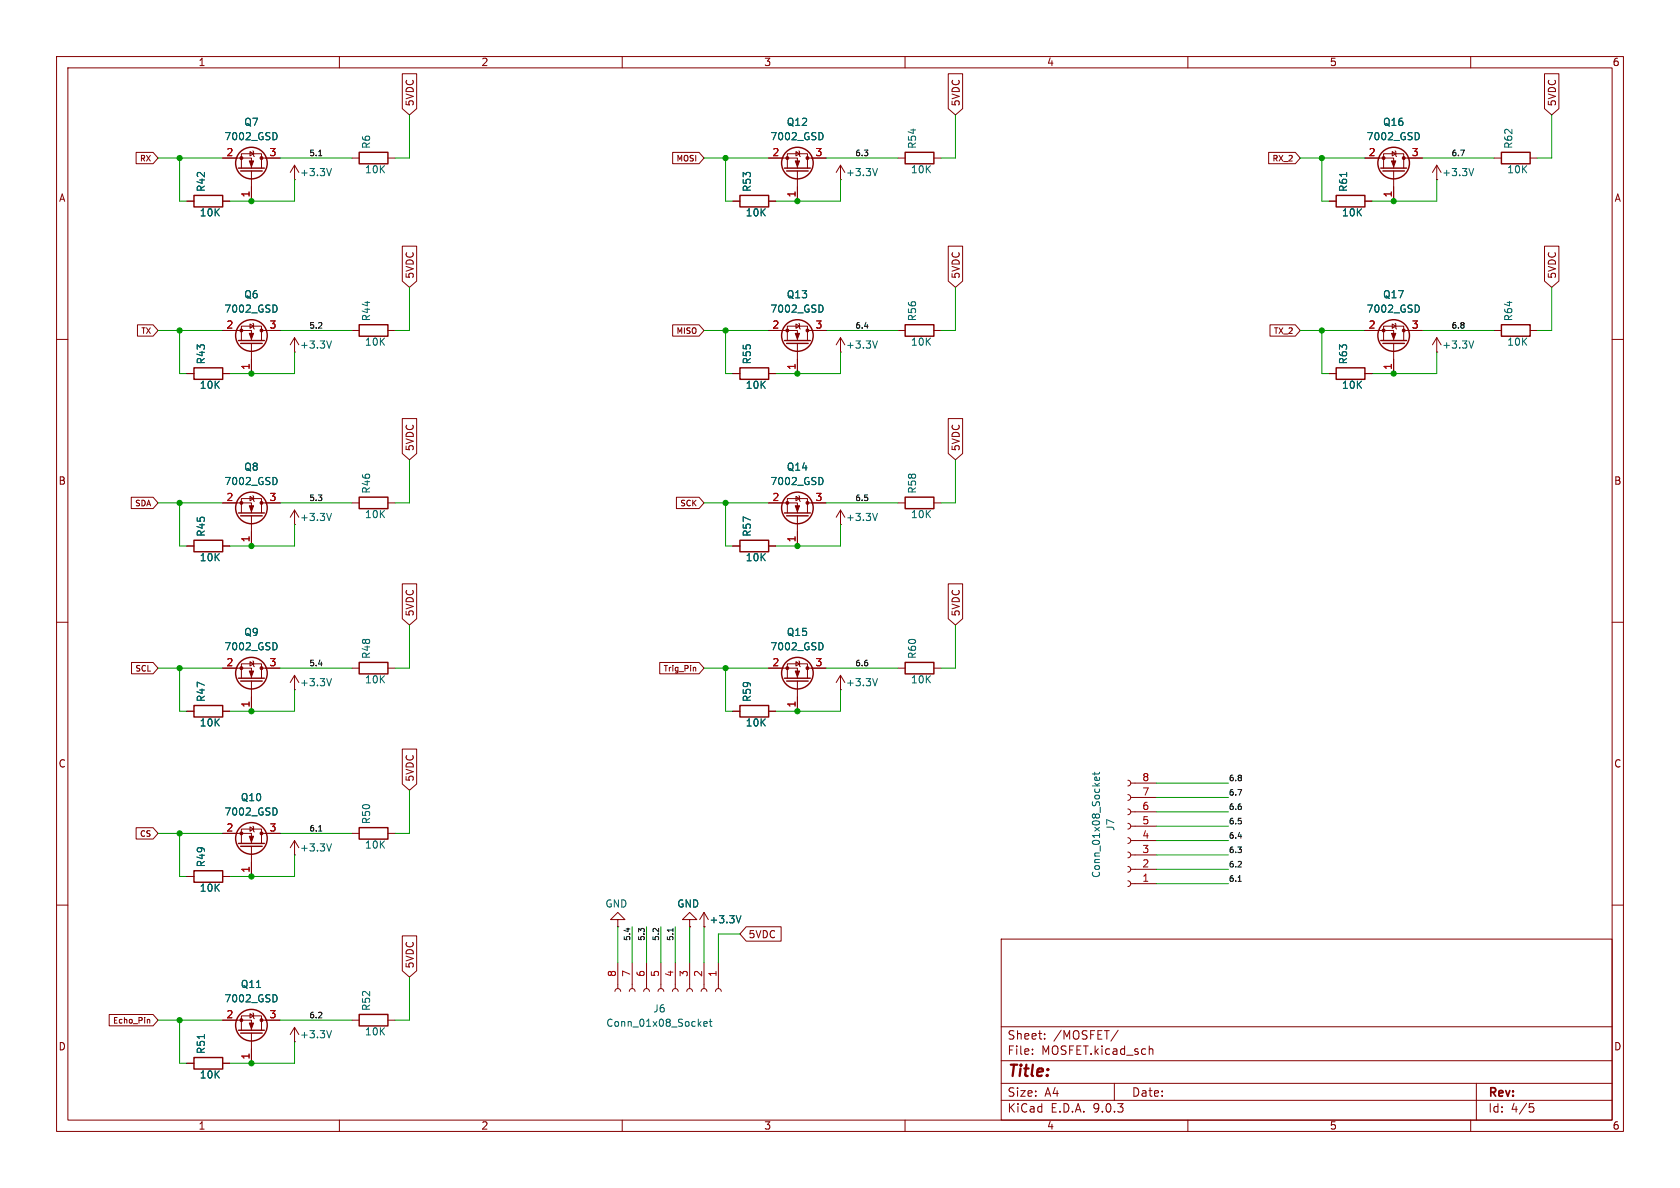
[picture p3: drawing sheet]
<svg xmlns="http://www.w3.org/2000/svg" width="297mm" height="210mm" viewBox="0 0 297 210" stroke-linecap="round" stroke-linejoin="round" font-family="sans-serif">
<g fill="none" stroke="#840000" stroke-width=".18">
<path d="M10 10h277v190h-277zM12 12h273v186h-273zM60 10v2M71.1 13h2.6v6.2l-1.3 1.1-1.3-1.1zM110 10v2M160 10v2M167.6 13h2.6v6.2l-1.3 1.1-1.3-1.1zM210 10v2M260 10v2M273 13h2.6v6.2l-1.3 1.1-1.3-1.1zM24.1 26.9h3l.8 1-.8 1h-3zM33 35.6h1.3"/>
<path d="M39.4 27.9h5v1.8M39.4 35.6h1.2M42.7 29.7v-2.5h3.5v2.5M44.2 26.8l.6 .4-.6 .4zM44.4 30.2v5.4M44.7 26.7l.1 .1v.8l.2 .1M46.2 27.9h3.3M52.1 31.8h.1M52.1 29.2v2.6M52.1 29.2l-.8 1.3M52.1 29.2l.7 1.3M62.2 27.9h1.3"/>
<path d="M68.6 27.9h1.2M118.9 26.9h4.7l.9 1-.9 1h-4.7zM129.5 35.6h1.3M135.9 27.9h5.1v1.8M135.9 35.6h1.3M139.2 29.7v-2.5h3.5v2.5M140.7 26.8l.7 .4-.7 .4zM141 30.2v5.4M141.2 26.7l.2 .1v.8l.1 .1M142.7 27.9h3.3M148.6 31.8h.1M148.6 29.2v2.6"/>
<path d="M148.6 29.2l-.8 1.3M148.6 29.2l.8 1.3M158.7 27.9h1.3M165.1 27.9h1.3M224.3 26.9h4.7l.9 1-.9 1h-4.7zM234.9 35.6h1.3M241.3 27.9h5.1v1.8M241.3 35.6h1.3M244.6 29.7v-2.5h3.6v2.5M246.1 26.8l.7 .4-.7 .4zM246.4 30.2v5.4M246.6 26.7l.2 .1v.8l.1 .1"/>
<path d="M248.2 27.9h3.3M254 31.8h.1M254 29.2l-.8 1.3M254 29.2l.8 1.3M254 29.2v2.6M264.2 27.9h1.2M270.5 27.9h1.3M24.3 57.4h2.8l.8 1-.8 1h-2.8zM39.4 58.4h5v1.8M44.2 57.3l.6 .4-.6 .3zM44.7 57.2l.1 .1v.7l.2 .2M46.2 58.4h3.3"/>
<path d="M52.1 59.7v2.5M52.1 59.7l-.8 1.3M52.1 59.7l.7 1.3M62.2 58.4h1.3M68.6 58.4h1.2M71.1 43.5h2.6v6.2l-1.3 1.1-1.3-1.1zM118.9 57.4h4.7l.9 1-.9 1h-4.7zM135.9 58.4h5.1v1.8M140.7 57.3l.7 .4-.7 .3zM141.2 57.2l.2 .1v.7l.1 .2M142.7 58.4h3.3M148.6 59.7l-.8 1.3"/>
<path d="M148.6 59.7l.8 1.3M148.6 59.7v2.5M158.7 58.4h1.3M165.1 58.4h1.3M167.6 43.5h2.6v6.2l-1.3 1.1-1.3-1.1zM224.5 57.4h4.5l.9 1-.9 1h-4.5zM241.3 58.4h5.1v1.8M246.1 57.3l.7 .4-.7 .3zM246.6 57.2l.2 .1v.7l.1 .2M248.2 58.4h3.3M254 59.7v2.5M254 59.7l-.8 1.3"/>
<path d="M254 59.7l.8 1.3M264.2 58.4h1.2M270.5 58.4h1.3M273 43.5h2.6v6.2l-1.3 1.1-1.3-1.1zM10 60h2M33 66h1.3M39.4 66h1.2M42.7 60.2v-2.5h3.5v2.5M44.4 60.7v5.3M52.1 62.2h.1M71.1 74h2.6v6.2l-1.3 1.1-1.3-1.1zM129.5 66h1.3"/>
<path d="M135.9 66h1.3M139.2 60.2v-2.5h3.5v2.5M141 60.7v5.3M148.6 62.2h.1M167.6 74h2.6v6.2l-1.3 1.1-1.3-1.1zM234.9 66h1.3M241.3 66h1.3M244.6 60.2v-2.5h3.6v2.5M246.4 60.7v5.3M254 62.2h.1M285 60h2M23.2 87.9h3.9l.8 1-.8 1h-3.9z"/>
<path d="M33 96.5h1.3M39.4 88.9h5v1.8M39.4 96.5h1.2M42.7 90.7v-2.6h3.5v2.6M44.2 87.8l.6 .3-.6 .4zM44.4 91.2v5.3M44.7 87.6l.1 .2v.7l.2 .1M46.2 88.9h3.3M52.1 92.7h.1M52.1 90.2v2.5M52.1 90.2l-.8 1.2M52.1 90.2l.7 1.2"/>
<path d="M62.2 88.9h1.3M68.6 88.9h1.2M119.6 87.9h4l.9 1-.9 1h-4zM129.5 96.5h1.3M135.9 88.9h5.1v1.8M135.9 96.5h1.3M139.2 90.7v-2.6h3.5v2.6M140.7 87.8l.7 .3-.7 .4zM141 91.2v5.3M141.2 87.6l.2 .2v.7l.1 .1M142.7 88.9h3.3M148.6 92.7h.1"/>
<path d="M148.6 90.2v2.5M148.6 90.2l-.8 1.2M148.6 90.2l.8 1.2M158.7 88.9h1.3M165.1 88.9h1.3M10 110h2M23.3 117.1h3.8l.8 1-.8 1h-3.8zM39.4 118.1h5v1.8M42.7 119.9v-2.6h3.5v2.6M44.2 117l.6 .3-.6 .4zM44.7 116.8l.1 .2v.7l.2 .2M46.2 118.1h3.3"/>
<path d="M52.1 119.4v2.5M52.1 119.4l-.8 1.3M52.1 119.4l.7 1.3M62.2 118.1h1.3M68.6 118.1h1.2M71.1 103.2h2.6v6.2l-1.3 1.1-1.3-1.1zM116.6 117.1h7l.9 1-.9 1h-7zM122.7 118l.3 .1v.5M135.9 118.1h5.1v1.8M139.2 119.9v-2.6h3.5v2.6M140.7 117l.7 .3-.7 .4zM141.2 116.8l.2 .2v.7l.1 .2"/>
<path d="M142.7 118.1h3.3M148.6 119.4v2.5M148.6 119.4l-.8 1.3M148.6 119.4l.8 1.3M158.7 118.1h1.3M165.1 118.1h1.3M167.6 103.2h2.6v6.2l-1.3 1.1-1.3-1.1zM285 110h2M33 125.7h1.3M39.4 125.7h1.2M44.4 120.4v5.3M52.1 121.9h.1"/>
<path d="M71.1 132.4h2.6v6.2l-1.3 1.1-1.3-1.1zM129.5 125.7h1.3M135.9 125.7h1.3M141 120.4v5.3M148.6 121.9h.1M199.4 137.9l.3 .2 .2 .3-.2 .4-.3 .1M199.9 138.4h4.6M24.1 146.3h3l.8 1-.8 1h-3zM33 154.9h1.3M39.4 147.3h5v1.8M39.4 154.9h1.2M42.7 149.1v-2.5h3.5v2.5"/>
<path d="M44.2 146.2l.6 .4-.6 .3zM44.4 149.6v5.3M44.7 146.1l.1 .1v.7l.2 .2M46.2 147.3h3.3M52.1 151.1h.1M52.1 148.6l-.8 1.3M52.1 148.6l.7 1.3M52.1 148.6v2.5M62.2 147.3h1.3M68.6 147.3h1.2M199.4 155.7l.3 .2 .2 .3-.2 .4-.3 .1M199.4 153.2l.3 .1 .2 .4-.2 .3-.3 .2"/>
<path d="M199.4 150.6l.3 .2 .2 .3-.2 .4-.3 .1M199.4 148.1l.3 .1 .2 .4-.2 .3-.3 .2M199.4 145.5l.3 .2 .2 .4-.2 .3-.3 .2M199.4 143l.3 .2 .2 .3-.2 .4-.3 .1M199.4 140.5l.3 .1 .2 .4-.2 .3-.3 .2M199.9 156.2h4.6M199.9 153.7h4.6M199.9 151.1h4.6M199.9 148.6h4.6M199.9 146.1h4.6M199.9 143.5h4.6M199.9 141h4.6"/>
<path d="M10 160h2M19.3 179.3h7.8l.8 1-.8 1h-7.8zM44.2 179.2l.6 .4-.6 .4zM44.7 179.1l.1 .1v.8l.2 .1M71.1 165.4h2.6v6.2l-1.3 1.1-1.3-1.1zM108.7 175.3l.2-.4 .3-.1 .4 .1 .1 .4M109.2 162.6h1.3l-1.3-1.3-1.3 1.3h1.3v1.2M109.2 163.8h.1M109.2 170.2v4.6M111.3 175.3l.1-.4 .4-.1 .3 .1 .2 .4M111.8 170.2v4.6M113.8 175.3l.1-.4 .4-.1 .4 .1 .1 .4"/>
<path d="M114.3 170.2v4.6M116.3 175.3l.2-.4 .3-.1 .4 .1 .1 .4M116.8 170.2v4.6M118.9 175.3l.1-.4 .4-.1 .3 .1 .2 .4M119.4 170.2v4.6M121.4 175.3l.2-.4 .3-.1 .4 .1 .1 .4M121.9 162.6h1.3l-1.3-1.3-1.3 1.3h1.3v1.2M121.9 163.8h.1M121.9 170.2v4.6M124 175.3l.1-.4 .4-.1 .3 .1 .2 .4M124.5 163.8h.1M124.5 161.3l-.8 1.3"/>
<path d="M124.5 161.3l.7 1.3M124.5 161.3v2.5M124.5 170.2v4.6M126.5 175.3l.1-.4 .4-.1 .4 .1 .1 .4M127 170.2v4.6M131.9 163.8h6.2v2.6h-6.2l-1.1-1.3zM177 166h108v32h-108zM285 160h2M26.2 180.2l.3 .1v.6M33 188h1.3M39.4 180.3h5v1.8M39.4 188h1.2"/>
<path d="M42.7 182.1v-2.5h3.5v2.5M44.4 182.6v5.4M46.2 180.3h3.3M52.1 184.2h.1M52.1 181.6v2.6M52.1 181.6l-.8 1.3M52.1 181.6l.7 1.3M60 198v2M62.2 180.3h1.3M68.6 180.3h1.2M110 198v2M160 198v2"/>
<path d="M177 194.5h108M177 191.5h108M177 187.5h108M177 181.5h108M182.5 186.3v.1M182.5 185.5v.1M184.7 183.6v.1M184.7 182.8v.1M197 191.5v3M197.7 182.1l-1.3 2M203.2 185.5h.5l.1 .9M210 198v2"/>
<path d="M260 198v2M261 191.5v6.5M270.4 195.1h.7M270.5 195.7h.4l.3 .3-.2 .5-.5 .1"/>
</g>
<g fill="none" stroke="#840000" stroke-width=".25">
<path d="M34.3 34.5h5.1v2.1h-5.1zM42.2 29.7h4.5M42.5 30.2h3.9M63.5 26.9h5.1v2.1h-5.1zM130.8 34.5h5.1v2.1h-5.1zM138.7 29.7h4.6M139.1 30.2h3.8M160 26.9h5.1v2.1h-5.1zM236.2 34.5h5.1v2.1h-5.1zM244.1 29.7h4.6M244.5 30.2h3.8M265.4 26.9h5.1v2.1h-5.1z"/>
<path d="M63.5 57.4h5.1v2h-5.1zM160 57.4h5.1v2h-5.1zM265.4 57.4h5.1v2h-5.1zM34.3 65h5.1v2.1h-5.1zM42.2 60.2h4.5M42.5 60.7h3.9M130.8 65h5.1v2.1h-5.1zM138.7 60.2h4.6M139.1 60.7h3.8M236.2 65h5.1v2.1h-5.1zM244.1 60.2h4.6M244.5 60.7h3.8"/>
<path d="M34.3 95.5h5.1v2h-5.1zM42.2 90.7h4.5M42.5 91.2h3.9M63.5 87.9h5.1v2h-5.1zM130.8 95.5h5.1v2h-5.1zM138.7 90.7h4.6M139.1 91.2h3.8M160 87.9h5.1v2h-5.1zM42.2 119.9h4.5M63.5 117.1h5.1v2h-5.1zM138.7 119.9h4.6M160 117.1h5.1v2h-5.1z"/>
<path d="M34.3 124.7h5.1v2h-5.1zM42.5 120.4h3.9M130.8 124.7h5.1v2h-5.1zM139.1 120.4h3.8M34.3 153.9h5.1v2.1h-5.1zM42.2 149.1h4.5M42.5 149.6h3.9M63.5 146.3h5.1v2h-5.1zM63.5 179.3h5.1v2.1h-5.1zM34.3 186.9h5.1v2.1h-5.1zM42.2 182.1h4.5M42.5 182.6h3.9"/>
<circle cx="44.4" cy="28.8" r="2.79"/>
<circle cx="141" cy="28.8" r="2.79"/>
<circle cx="246.4" cy="28.8" r="2.79"/>
<circle cx="44.4" cy="59.3" r="2.79"/>
<circle cx="141" cy="59.3" r="2.79"/>
<circle cx="246.4" cy="59.3" r="2.79"/>
<circle cx="44.4" cy="89.8" r="2.79"/>
<circle cx="141" cy="89.8" r="2.79"/>
<circle cx="44.4" cy="119" r="2.79"/>
<circle cx="141" cy="119" r="2.79"/>
<circle cx="44.4" cy="148.2" r="2.79"/>
<circle cx="44.4" cy="181.2" r="2.79"/>
</g>
<g fill="#840000" stroke="#840000" stroke-width=".18">
<path d="M140.6 28.4h.8l-.4 1.1z"/>
<path d="M44.1 118.6h.7l-.4 1z"/>
<path d="M140.6 58.9h.8l-.4 1z"/>
<path d="M44.1 147.8h.7l-.4 1z"/>
<path d="M246 28.4h.8l-.4 1.1z"/>
<path d="M44.1 89.4h.7l-.4 1z"/>
<path d="M246 58.9h.8l-.4 1z"/>
<path d="M44.1 180.8h.7l-.4 1.1z"/>
<path d="M44.1 28.4h.7l-.4 1.1z"/>
<path d="M140.6 118.6h.8l-.4 1z"/>
<path d="M44.1 58.9h.7l-.4 1z"/>
<path d="M140.6 89.4h.8l-.4 1z"/>
<circle cx="142.7" cy="27.9" r=".25"/>
<circle cx="139.2" cy="27.9" r=".25"/>
<circle cx="46.2" cy="118.1" r=".25"/>
<circle cx="42.7" cy="118.1" r=".25"/>
<circle cx="142.7" cy="58.4" r=".25"/>
<circle cx="139.2" cy="58.4" r=".25"/>
<circle cx="46.2" cy="147.3" r=".25"/>
<circle cx="42.7" cy="147.3" r=".25"/>
<circle cx="248.2" cy="27.9" r=".25"/>
<circle cx="244.6" cy="27.9" r=".25"/>
<circle cx="46.2" cy="88.9" r=".25"/>
<circle cx="42.7" cy="88.9" r=".25"/>
<circle cx="248.2" cy="58.4" r=".25"/>
<circle cx="244.6" cy="58.4" r=".25"/>
<circle cx="46.2" cy="180.3" r=".25"/>
<circle cx="42.7" cy="180.3" r=".25"/>
<circle cx="46.2" cy="27.9" r=".25"/>
<circle cx="42.7" cy="27.9" r=".25"/>
<circle cx="142.7" cy="118.1" r=".25"/>
<circle cx="139.2" cy="118.1" r=".25"/>
<circle cx="46.2" cy="58.4" r=".25"/>
<circle cx="42.7" cy="58.4" r=".25"/>
<circle cx="142.7" cy="88.9" r=".25"/>
<circle cx="139.2" cy="88.9" r=".25"/>
</g>
<g fill="none" stroke="#006464" stroke-width=".18">
<path d="M48.7 23.5l.3 .5-.3 .6M58.6 29.8l-.4 1.3M145.3 23.5l.2 .5-.2 .6M155.1 29.8l-.4 1.3M238.1 30.5v.7M250.7 23.5l.2 .5-.2 .6M260.5 29.8l-.4 1.3M48.7 54l.3 .5-.3 .6M145.3 54l.2 .5-.2 .6M250.7 54l.2 .5-.2 .6M58.6 60.3l-.4 1.2M155.1 60.3l-.4 1.2"/>
<path d="M260.5 60.3l-.4 1.2M48.7 84.5l.3 .4-.3 .7M58.6 90.7l-.4 1.3M145.3 84.5l.2 .4-.2 .7M155.1 90.7l-.4 1.3M48.7 113.7l.3 .5-.3 .6M58.6 120l-.4 1.2M145.3 113.7l.2 .5-.2 .6M155.1 120l-.4 1.2M193.5 136.5v.5M194.3 137.4l.1 .4-.2 .2-.6-.1v-.5h.2l.2 .6M194.4 136.5l-.2 .3h-1.1"/>
<path d="M48.7 142.9l.3 .5-.3 .6M58.6 149.2l-.4 1.2M48.7 175.9l.3 .5-.3 .6M131 161.9l-.4 1.2M36.1 182.9v.7M58.6 182.2l-.4 1.3M124.4 181l.6-.1v-.3h-.4l-.2 .2 .1 .6h.5M125.4 180.6h.5M125.6 180.2v1l.3 .2"/>
</g>
<path d="M56.3 27.5h.6M56.3 146.9h.6M218.9 155.8h.6M111 164.1v.6M119 164.1v.6" fill="none" stroke="#0f0f0f" stroke-width=".18"/>
<g fill="none" stroke="#009600" stroke-width=".18">
<path d="M27.9 27.9h11.5M31.7 27.9v7.7h1.3M49.5 27.9h12.7M52.1 31.8v3.8h-11.5M72.4 20.3v7.6h-2.6M124.5 27.9h11.4M128.3 27.9v7.7h1.2M146 27.9h12.7M148.6 31.8v3.8h-11.4M168.9 20.3v7.6h-2.5M229.9 27.9h11.4M233.7 27.9v7.7h1.2"/>
<path d="M251.5 27.9h12.7M254 31.8v3.8h-11.4M274.3 20.3v7.6h-2.5M27.9 58.4h11.5M31.7 58.4v7.6h1.3M49.5 58.4h12.7M72.4 50.8v7.6h-2.6M124.5 58.4h11.4M128.3 58.4v7.6h1.2M146 58.4h12.7M168.9 50.8v7.6h-2.5M229.9 58.4h11.4"/>
<path d="M233.7 58.4v7.6h1.2M251.5 58.4h12.7M274.3 50.8v7.6h-2.5M52.1 62.2v3.8h-11.5M148.6 62.2v3.8h-11.4M254 62.2v3.8h-11.4M27.9 88.9h11.5M31.7 88.9v7.6h1.3M49.5 88.9h12.7M52.1 92.7v3.8h-11.5M72.4 81.3v7.6h-2.6M124.5 88.9h11.4"/>
<path d="M128.3 88.9v7.6h1.2M146 88.9h12.7M148.6 92.7v3.8h-11.4M168.9 81.3v7.6h-2.5M27.9 118.1h11.5M31.7 118.1v7.6h1.3M49.5 118.1h12.7M72.4 110.5v7.6h-2.6M124.5 118.1h11.4M128.3 118.1v7.6h1.2M146 118.1h12.7M168.9 110.5v7.6h-2.5"/>
<path d="M52.1 121.9v3.8h-11.5M72.4 139.7v7.6h-2.6M148.6 121.9v3.8h-11.4M204.5 138.4h12.7M27.9 147.3h11.5M31.7 147.3v7.6h1.3M49.5 147.3h12.7M52.1 151.1v3.8h-11.5M204.5 153.7h12.7M204.5 156.2h12.7M204.5 148.6h12.7M204.5 151.1h12.7"/>
<path d="M204.5 146.1h12.7M204.5 141h12.7M204.5 143.5h12.7M72.4 172.7v7.6h-2.6M109.2 163.8v6.4M111.8 163.8v6.4M114.3 163.8v6.4M116.8 163.8v6.4M119.4 163.8v6.4M121.9 163.8v6.4M124.5 163.8v6.4M130.8 165.1h-3.8v5.1"/>
<path d="M27.9 180.3h11.5M31.7 180.3v7.7h1.3M49.5 180.3h12.7M52.1 184.2v3.8h-11.5"/>
</g>
<g fill="#009600" stroke="#009600" stroke-width=".18">
<circle cx="141" cy="35.6" r=".46"/>
<circle cx="128.3" cy="58.4" r=".46"/>
<circle cx="128.3" cy="27.9" r=".46"/>
<circle cx="44.4" cy="35.6" r=".46"/>
<circle cx="31.7" cy="27.9" r=".46"/>
<circle cx="44.4" cy="154.9" r=".46"/>
<circle cx="31.7" cy="180.3" r=".46"/>
<circle cx="44.4" cy="188" r=".46"/>
<circle cx="31.7" cy="147.3" r=".46"/>
<circle cx="141" cy="125.7" r=".46"/>
<circle cx="141" cy="96.5" r=".46"/>
<circle cx="128.3" cy="118.1" r=".46"/>
<circle cx="128.3" cy="88.9" r=".46"/>
<circle cx="141" cy="66" r=".46"/>
<circle cx="233.7" cy="58.4" r=".46"/>
<circle cx="246.4" cy="66" r=".46"/>
<circle cx="246.4" cy="35.6" r=".46"/>
<circle cx="233.7" cy="27.9" r=".46"/>
<circle cx="31.7" cy="88.9" r=".46"/>
<circle cx="44.4" cy="66" r=".46"/>
<circle cx="31.7" cy="58.4" r=".46"/>
<circle cx="31.7" cy="118.1" r=".46"/>
<circle cx="44.4" cy="96.5" r=".46"/>
<circle cx="44.4" cy="125.7" r=".46"/>
</g>
<text font-size="2.8" fill="#840000" x="178" y="190.9">Title:</text>
<g font-size="2.1" fill="#840000">
<text x="178" y="184">Sheet:</text>
<text x="186.2" y="184">/MOSFET/</text>
<text x="178" y="186.7">File:</text>
<text x="184.1" y="186.7">MOSFET.kicad_sch</text>
<text x="178" y="196.9">KiCad</text>
<text x="178" y="194.1">Size:</text>
<text x="184.7" y="194.1">A4</text>
<text x="185.7" y="196.9">E.D.A.</text>
<text x="193.3" y="196.9">9.0.3</text>
<text x="200" y="194.1">Date:</text>
<text x="263" y="194.3">Rev:</text>
<text x="263" y="196.9">Id:</text>
<text x="267.1" y="196.9">4/5</text>
</g>
<g font-size="1.8" fill="#840000">
<text x="35" y="11.9">1</text>
<text x="85" y="11.9">2</text>
<text x="135" y="11.9">3</text>
<text x="185" y="11.9">4</text>
<text x="235" y="11.9">5</text>
<text x="285" y="11.9">6</text>
<text x="73.3" y="18.9" transform="rotate(-90 73.3 18.9)">5VDC</text>
<text x="169.9" y="18.9" transform="rotate(-90 169.9 18.9)">5VDC</text>
<text x="275.3" y="18.9" transform="rotate(-90 275.3 18.9)">5VDC</text>
<text x="10.3" y="35.9">A</text>
<text x="285.3" y="35.9">A</text>
<text x="73.3" y="49.4" transform="rotate(-90 73.3 49.4)">5VDC</text>
<text x="169.9" y="49.4" transform="rotate(-90 169.9 49.4)">5VDC</text>
<text x="275.3" y="49.4" transform="rotate(-90 275.3 49.4)">5VDC</text>
<text x="73.3" y="79.9" transform="rotate(-90 73.3 79.9)">5VDC</text>
<text x="169.9" y="79.9" transform="rotate(-90 169.9 79.9)">5VDC</text>
<text x="10.3" y="85.9">B</text>
<text x="285.3" y="85.9">B</text>
<text x="73.3" y="109.1" transform="rotate(-90 73.3 109.1)">5VDC</text>
<text x="169.9" y="109.1" transform="rotate(-90 169.9 109.1)">5VDC</text>
<text x="10.3" y="135.9">C</text>
<text x="285.3" y="135.9">C</text>
<text x="73.3" y="138.3" transform="rotate(-90 73.3 138.3)">5VDC</text>
<text x="132.2" y="166.1">5VDC</text>
<text x="73.3" y="171.3" transform="rotate(-90 73.3 171.3)">5VDC</text>
<text x="10.3" y="185.9">D</text>
<text x="285.3" y="185.9">D</text>
<text x="35" y="199.9">1</text>
<text x="85" y="199.9">2</text>
<text x="135" y="199.9">3</text>
<text x="185" y="199.9">4</text>
<text x="235" y="199.9">5</text>
<text x="285" y="199.9">6</text>
</g>
<g font-size="1.8" fill="#006464">
<text x="43.1" y="22.5">Q7</text>
<text x="139" y="22.5">Q12</text>
<text x="244.4" y="22.5">Q16</text>
<text x="39.6" y="25">7002_GSD</text>
<text x="65.6" y="26.4" transform="rotate(-90 65.6 26.4)">R6</text>
<text x="136.1" y="25">7002_GSD</text>
<text x="162.2" y="26.4" transform="rotate(-90 162.2 26.4)">R54</text>
<text x="241.5" y="25">7002_GSD</text>
<text x="267.6" y="26.4" transform="rotate(-90 267.6 26.4)">R62</text>
<text x="36.4" y="34" transform="rotate(-90 36.4 34)">R42</text>
<text x="52.9" y="31.3">+3.3V</text>
<text x="64.4" y="30.8">10K</text>
<text x="132.9" y="34" transform="rotate(-90 132.9 34)">R53</text>
<text x="149.5" y="31.3">+3.3V</text>
<text x="160.9" y="30.8">10K</text>
<text x="238.4" y="34" transform="rotate(-90 238.4 34)">R61</text>
<text x="254.9" y="31.3">+3.3V</text>
<text x="266.4" y="30.8">10K</text>
<text x="35.2" y="38.5">10K</text>
<text x="131.7" y="38.5">10K</text>
<text x="237.1" y="38.5">10K</text>
<text x="43.1" y="52.9">Q6</text>
<text x="139" y="52.9">Q13</text>
<text x="244.4" y="52.9">Q17</text>
<text x="39.6" y="55.5">7002_GSD</text>
<text x="65.6" y="56.9" transform="rotate(-90 65.6 56.9)">R44</text>
<text x="136.1" y="55.5">7002_GSD</text>
<text x="162.2" y="56.9" transform="rotate(-90 162.2 56.9)">R56</text>
<text x="241.5" y="55.5">7002_GSD</text>
<text x="267.6" y="56.9" transform="rotate(-90 267.6 56.9)">R64</text>
<text x="36.4" y="64.5" transform="rotate(-90 36.4 64.5)">R43</text>
<text x="52.9" y="61.8">+3.3V</text>
<text x="64.4" y="61.3">10K</text>
<text x="132.9" y="64.5" transform="rotate(-90 132.9 64.5)">R55</text>
<text x="149.5" y="61.8">+3.3V</text>
<text x="160.9" y="61.3">10K</text>
<text x="238.4" y="64.5" transform="rotate(-90 238.4 64.5)">R63</text>
<text x="254.9" y="61.8">+3.3V</text>
<text x="266.4" y="61.3">10K</text>
<text x="35.2" y="68.9">10K</text>
<text x="131.7" y="68.9">10K</text>
<text x="237.1" y="68.9">10K</text>
<text x="43.1" y="83.4">Q8</text>
<text x="139" y="83.4">Q14</text>
<text x="39.6" y="86">7002_GSD</text>
<text x="65.6" y="87.4" transform="rotate(-90 65.6 87.4)">R46</text>
<text x="136.1" y="86">7002_GSD</text>
<text x="162.2" y="87.4" transform="rotate(-90 162.2 87.4)">R58</text>
<text x="36.4" y="95" transform="rotate(-90 36.4 95)">R45</text>
<text x="52.9" y="92.3">+3.3V</text>
<text x="64.4" y="91.8">10K</text>
<text x="132.9" y="95" transform="rotate(-90 132.9 95)">R57</text>
<text x="149.5" y="92.3">+3.3V</text>
<text x="160.9" y="91.8">10K</text>
<text x="35.2" y="99.4">10K</text>
<text x="131.7" y="99.4">10K</text>
<text x="43.1" y="112.6">Q9</text>
<text x="139" y="112.6">Q15</text>
<text x="39.6" y="115.2">7002_GSD</text>
<text x="65.6" y="116.6" transform="rotate(-90 65.6 116.6)">R48</text>
<text x="136.1" y="115.2">7002_GSD</text>
<text x="162.2" y="116.6" transform="rotate(-90 162.2 116.6)">R60</text>
<text x="36.4" y="124.2" transform="rotate(-90 36.4 124.2)">R47</text>
<text x="52.9" y="121.5">+3.3V</text>
<text x="64.4" y="121">10K</text>
<text x="132.9" y="124.2" transform="rotate(-90 132.9 124.2)">R59</text>
<text x="149.5" y="121.5">+3.3V</text>
<text x="160.9" y="121">10K</text>
<text x="35.2" y="128.6">10K</text>
<text x="131.7" y="128.6">10K</text>
<text x="42.5" y="141.8">Q10</text>
<text x="39.6" y="144.4">7002_GSD</text>
<text x="65.6" y="145.8" transform="rotate(-90 65.6 145.8)">R50</text>
<text x="197.2" y="147" transform="rotate(-90 197.2 147)">J7</text>
<text x="36.4" y="153.4" transform="rotate(-90 36.4 153.4)">R49</text>
<text x="52.9" y="150.7">+3.3V</text>
<text x="64.4" y="150.2">10K</text>
<text x="194.7" y="155.3" transform="rotate(-90 194.7 155.3)">Conn_01x08_Socket</text>
<text x="35.2" y="157.8">10K</text>
<text x="106.9" y="160.6">GND</text>
<text x="119.6" y="160.6">GND</text>
<text x="125.3" y="163.4">+3.3V</text>
<text x="39.6" y="177.4">7002_GSD</text>
<text x="42.5" y="174.9">Q11</text>
<text x="65.6" y="178.8" transform="rotate(-90 65.6 178.8)">R52</text>
<text x="115.4" y="179.2">J6</text>
<text x="52.9" y="183.7">+3.3V</text>
<text x="64.4" y="183.2">10K</text>
<text x="107.1" y="181.7">Conn_01x08_Socket</text>
<text x="35.2" y="190.9">10K</text>
<text x="36.4" y="186.4" transform="rotate(-90 36.4 186.4)">R51</text>
</g>
<g font-size="1.8" fill="#a90000">
<text x="39.9" y="27.7">2</text>
<text x="47.6" y="27.7">3</text>
<text x="136.5" y="27.7">2</text>
<text x="144.1" y="27.7">3</text>
<text x="241.9" y="27.7">2</text>
<text x="249.5" y="27.7">3</text>
<text x="44.2" y="35" transform="rotate(-90 44.2 35)">1</text>
<text x="140.7" y="35" transform="rotate(-90 140.7 35)">1</text>
<text x="246.1" y="35" transform="rotate(-90 246.1 35)">1</text>
<text x="39.9" y="58.2">2</text>
<text x="47.6" y="58.2">3</text>
<text x="136.5" y="58.2">2</text>
<text x="144.1" y="58.2">3</text>
<text x="241.9" y="58.2">2</text>
<text x="249.5" y="58.2">3</text>
<text x="44.2" y="65.5" transform="rotate(-90 44.2 65.5)">1</text>
<text x="140.7" y="65.5" transform="rotate(-90 140.7 65.5)">1</text>
<text x="246.1" y="65.5" transform="rotate(-90 246.1 65.5)">1</text>
<text x="39.9" y="88.6">2</text>
<text x="47.6" y="88.6">3</text>
<text x="136.5" y="88.6">2</text>
<text x="144.1" y="88.6">3</text>
<text x="44.2" y="96" transform="rotate(-90 44.2 96)">1</text>
<text x="140.7" y="96" transform="rotate(-90 140.7 96)">1</text>
<text x="39.9" y="117.9">2</text>
<text x="47.6" y="117.9">3</text>
<text x="136.5" y="117.9">2</text>
<text x="144.1" y="117.9">3</text>
<text x="44.2" y="125.2" transform="rotate(-90 44.2 125.2)">1</text>
<text x="140.7" y="125.2" transform="rotate(-90 140.7 125.2)">1</text>
<text x="201.9" y="143.3">6</text>
<text x="201.9" y="140.7">7</text>
<text x="201.9" y="138.2">8</text>
<text x="39.9" y="147.1">2</text>
<text x="47.6" y="147.1">3</text>
<text x="201.9" y="148.3">4</text>
<text x="201.9" y="145.8">5</text>
<text x="44.2" y="154.4" transform="rotate(-90 44.2 154.4)">1</text>
<text x="201.9" y="156">1</text>
<text x="201.9" y="153.4">2</text>
<text x="201.9" y="150.9">3</text>
<text x="109" y="172.8" transform="rotate(-90 109 172.8)">8</text>
<text x="111.5" y="172.8" transform="rotate(-90 111.5 172.8)">7</text>
<text x="114" y="172.8" transform="rotate(-90 114 172.8)">6</text>
<text x="116.6" y="172.8" transform="rotate(-90 116.6 172.8)">5</text>
<text x="119.1" y="172.8" transform="rotate(-90 119.1 172.8)">4</text>
<text x="121.7" y="172.8" transform="rotate(-90 121.7 172.8)">3</text>
<text x="124.2" y="172.8" transform="rotate(-90 124.2 172.8)">2</text>
<text x="126.7" y="172.8" transform="rotate(-90 126.7 172.8)">1</text>
<text x="39.9" y="180.1">2</text>
<text x="47.6" y="180.1">3</text>
<text x="44.2" y="187.4" transform="rotate(-90 44.2 187.4)">1</text>
</g>
<g font-size="1.4" fill="#840000">
<text x="24.6" y="28.7">RX</text>
<text x="119.5" y="28.7">MOSI</text>
<text x="224.8" y="28.7">RX_2</text>
<text x="24.8" y="59.2">TX</text>
<text x="119.5" y="59.2">MISO</text>
<text x="225.1" y="59.2">TX_2</text>
<text x="23.7" y="89.7">SDA</text>
<text x="120.1" y="89.7">SCK</text>
<text x="23.8" y="118.9">SCL</text>
<text x="117.2" y="118.9">Trig_Pin</text>
<text x="24.6" y="148.1">CS</text>
<text x="19.8" y="181.1">Echo_Pin</text>
</g>
<g font-size="1.4" fill="#0f0f0f">
<text x="54.6" y="27.7">5.1</text>
<text x="151.1" y="27.7">6.3</text>
<text x="256.5" y="27.7">6.7</text>
<text x="54.6" y="58.1">5.2</text>
<text x="151.1" y="58.1">6.4</text>
<text x="256.5" y="58.1">6.8</text>
<text x="54.6" y="88.6">5.3</text>
<text x="151.1" y="88.6">6.5</text>
<text x="54.6" y="117.8">5.4</text>
<text x="151.1" y="117.8">6.6</text>
<text x="217.2" y="138.2">6.8</text>
<text x="217.2" y="143.2">6.6</text>
<text x="217.2" y="140.7">6.7</text>
<text x="54.6" y="147">6.1</text>
<text x="217.2" y="145.8">6.5</text>
<text x="217.2" y="148.3">6.4</text>
<text x="217.2" y="155.9">6.1</text>
<text x="217.2" y="153.4">6.2</text>
<text x="217.2" y="150.9">6.3</text>
<text x="111.5" y="166.5" transform="rotate(-90 111.5 166.5)">5.4</text>
<text x="114" y="166.5" transform="rotate(-90 114 166.5)">5.3</text>
<text x="116.6" y="166.5" transform="rotate(-90 116.6 166.5)">5.2</text>
<text x="119.1" y="166.5" transform="rotate(-90 119.1 166.5)">5.1</text>
<text x="54.6" y="180.1">6.2</text>
</g>
</svg>
